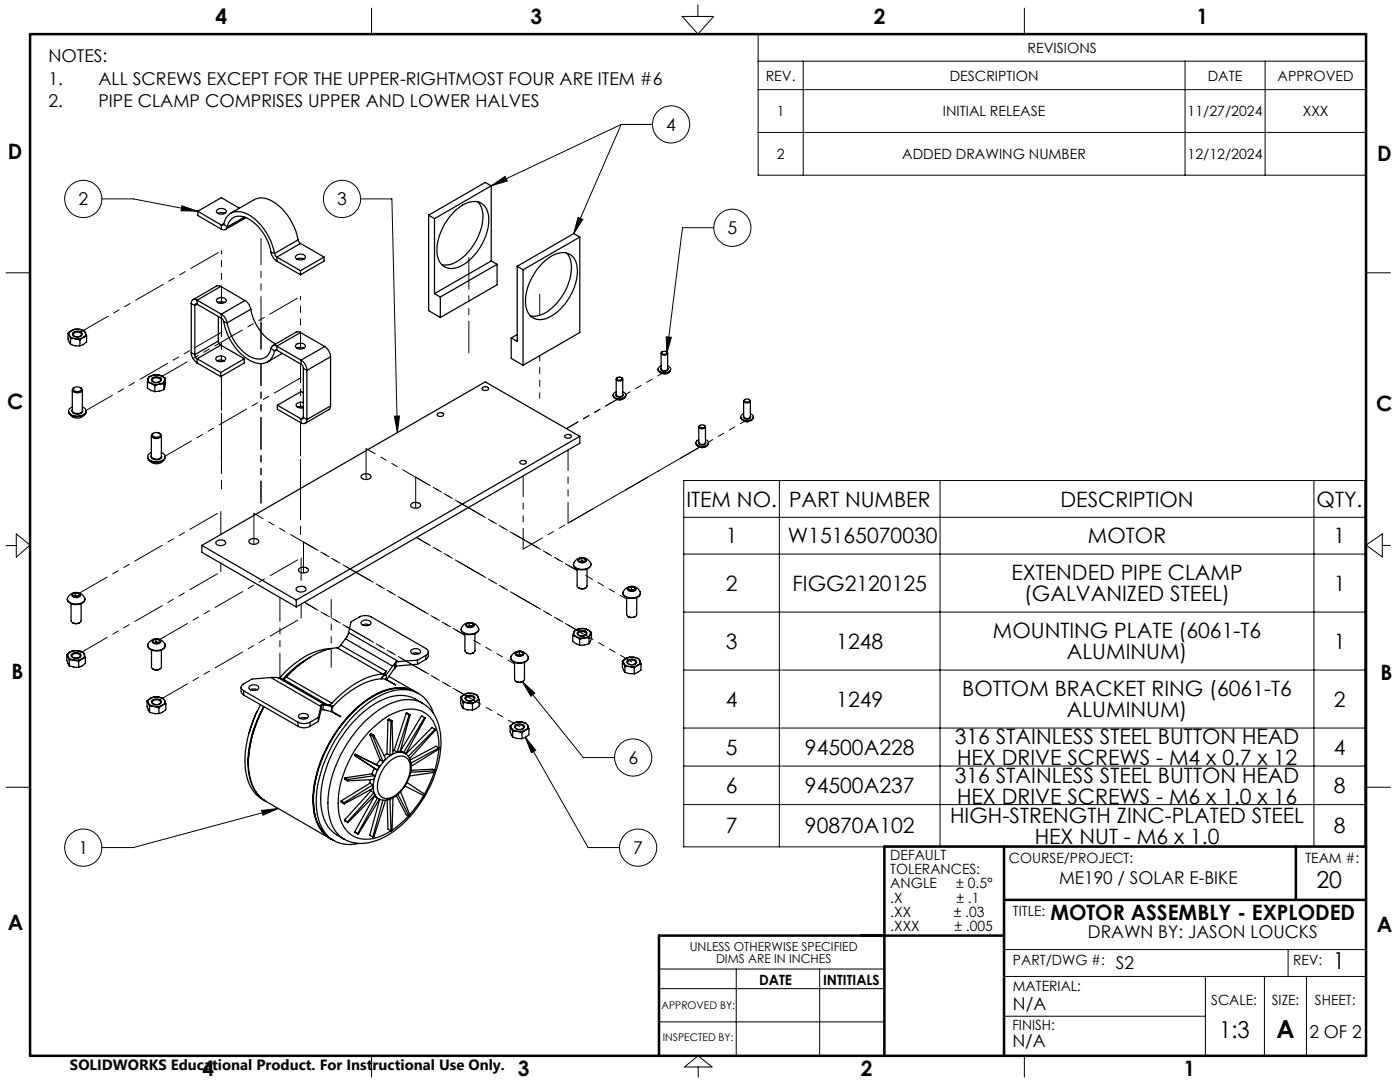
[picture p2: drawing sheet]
<svg xmlns="http://www.w3.org/2000/svg" width="279mm" height="216mm" viewBox="0 0 279 216" stroke-linecap="round" stroke-linejoin="round" font-family="sans-serif">
<g fill="none" stroke="#000" stroke-width=".25">
<path d="M98 37.1l-1.2-.7-11.3 6.5M98 37.1l-11.3 6.5M98 37.1v15M39.3 59.9a.7 .7 0 0 0-.8-.1 .7 .7 0 0 0-.3 .8M39.3 59.9l4.9 2.8M39.3 59.9v.8M39.5 42.2v.8l4.7 2.7M39.5 42.2l4.7 2.7M43.3 41.9a1.19 1.19 0 0 1 1.9 .3 1.16 1.16 0 0 1-2-.1zM43.5 59.5l.6-.1a.72 .72 0 0 1 .8 .1 .72 .72 0 0 1 .2 .7 1.22 1.22 0 0 1-1.9-.3zM43.5 42.6l.6-.2 .8 .2M44.1 57.1l-.5-.1-.4 .1-4.7 2.7"/>
<path d="M44.1 57.1l4.8 2.9M44.1 57.1l-4.8 2.8M44.2 44.9v.8M44.6 44.7a2.87 2.87 0 0 1 4.1-2.3 11.1 11.1 0 0 1 6.1 8.2M44.6 44.7l-.1 .2h-.3M44.6 44.7l.7 .6M44.7 44.6l-.5 .3M45.3 45.3a2.53 2.53 0 0 1 3.8-1.9 9.6 9.6 0 0 1 5 6.9M45.3 45.3a.72 .72 0 0 1-1.1 .4M46 42.5l4.8-2.7a4.2 4.2 0 0 1 4.6 1.1 11.7 11.7 0 0 1 4.1 7M47.8 41.6l-3.6-2.2-4.7 2.8M48.8 43.3l-3.5 2"/>
<path d="M48.9 60a2.57 2.57 0 0 1 1.2 1.7M48.9 60l-4.7 2.7M49.1 43.4l-4.1 2.4M54.1 50.3a2.76 2.76 0 0 0 1.1 1.8M54.1 50.3l.7 .3M54.8 50.6l.4 .7M55.2 51.3v.8M55.2 51.3l4.8 2.7M55.2 52.1l4.8 2.7M59.1 51a1.19 1.19 0 0 1 1.9 .3 1.16 1.16 0 0 1-2.1-.1zM59.3 51.7l.6-.2 .8 .2M59.5 47.9l.5 .7"/>
<path d="M59.5 47.9l-4.7 2.7M60 54v.8M60 48.6l-4.8 2.7M60 48.6l4.7 2.7M64.7 51.3l-4.7 2.7M64.7 51.3v.8l-4.7 2.7M85.5 42.9v19.1l2.4 1.4M85.5 42.9l1.2 .7M86.7 43.6v15M86.7 58.6l1.2 .7M87.9 59.3v4.1M90.4 42.5a5.6 5.6 0 0 1 5.1-2.2 3.3 3.3 0 0 1 2 3.4 11 11 0 0 1-6.1 9.6 2.95 2.95 0 0 1-4.2-2.9 11.4 11.4 0 0 1 3.2-7.9z"/>
<path d="M95.4 40.3a5.3 5.3 0 0 1 .7 5 11.4 11.4 0 0 1-5.7 7.3 3.9 3.9 0 0 1-2.2 .2M98 52.1l-11.3 6.5M98 52.1l1.2 .6M99.2 52.7v4.1l-11.3 6.6M99.2 52.7l-11.3 6.6M103.2 53.1l1.2 .7M103.2 53.1v15l-1.2-.6M104.4 53.8v19.1M108.3 52.5a5.2 5.2 0 0 1 5-1.9 2.98 2.98 0 0 1 1.9 2.8 10.8 10.8 0 0 1-6.3 10.2 2.98 2.98 0 0 1-4-3.1 11.2 11.2 0 0 1 3.4-8zM113.1 50.5a5.4 5.4 0 0 1 .6 5.2 11.1 11.1 0 0 1-5.8 7.2 3.2 3.2 0 0 1-2.1 .1M115.7 47.3v19.1l-11.3 6.5M115.7 47.3l-11.3 6.5"/>
<path d="M115.7 47.3l-1.2-.7-11.3 6.5M13.6 66.5a2.72 2.72 0 0 0 .5 2.2M13.6 66.5l.2 .4M13.8 66.9a1.41 1.41 0 0 0 1.2 .7M13.8 66.9l.3 .7M14.1 68.7l.9 .3h.9M14.1 67.6h.9M14.1 67.6v1.1M14.3 66a.71 .71 0 0 0-.5 .9M14.3 66l-.7 .5M14.4 77.8v4.2a1.18 1.18 0 0 0 2 0v-4.2M14.5 66.4a1.17 1.17 0 0 1 1.9 .3 1.16 1.16 0 0 1-2-.1z"/>
<path d="M14.8 77.4a1.03 1.03 0 0 1 1.5 .2 .96 .96 0 0 1-1.7 .1zM14.9 66.4l.2-.1a.7 .7 0 0 1 .7 0 .7 .7 0 0 1 .4 .6 .99 .99 0 0 1-1.6-.2zM14.9 77.3l-.2 .1a.47 .47 0 0 0-.2 .7l.9 .3a.85 .85 0 0 0 1-.7l-.4-.4M15 67.6l.9 .2M15.9 65.7a1.5 1.5 0 0 1 1.1 .7M15.9 65.7h-.7l-.9 .3M15.9 65.7l.9 .3 .2 .4M15.9 65.7h-1l-.6 .3M15.9 67.8v1.2M16.6 67.3l-.7 .3h-.9M16.6 67.3l-.7 .5M17 66.4a.77 .77 0 0 1-.4 .9"/>
<path d="M17 66.4l.3 .7M17.3 67.1l-.7 .2M17.3 67.1v1.1l-.7 .6-.7 .2M29.4 76.3v1.1l.8 .5 .7 .2M29.4 76.3l.8 .2M29.6 75.6a.75 .75 0 0 0 .6 .9M29.6 75.6l-.2 .7M30.2 76.5l.5 .2h1.1M30.2 76.5l.7 .5M30.3 75.5a1.16 1.16 0 0 1 1.9 .3 1.23 1.23 0 0 1-2 0zM30.5 75.6a.98 .98 0 0 1 1.5 .3 .94 .94 0 0 1-1.6-.1zM30.6 74.9l1.1-.1 .6 .2"/>
<path d="M30.6 74.9a1.27 1.27 0 0 0-1 .7M30.6 74.9l-.9 .3-.1 .4M30.6 74.9l.9-.1 .8 .2M30.9 77v1.1M31.8 76.7l-.9 .3M32.3 75a.82 .82 0 0 1 .5 .9M32.3 75l.7 .5M32.7 77.8l-.9 .3h-.9M32.7 76.6l-.9 .1M32.7 76.6v1.2M32.8 75.9a1.27 1.27 0 0 1-1 .8M32.8 75.9l-.1 .7"/>
<path d="M33 75.5l-.2 .4M33 75.5a4 4 0 0 1-.3 2.2v.1M38.2 70.4a2.71 2.71 0 0 0 1.1 2M38.2 60.6l.7 .4M38.2 70.4l.7 .4M38.2 60.6v9.8M38.9 70.8v.3l.4 .5M38.9 61v9.8M39.3 60.7a.28 .28 0 0 0-.3 0 .28 .28 0 0 0-.1 .3M39.3 60.7l4.9 2.8M39.3 71.6v.8M39.3 72.4l4.8 2.7"/>
<path d="M39.3 71.6l4.8 2.7M39.3 60.7l-.4 .3M43.1 71.3a1.22 1.22 0 0 1 1.9 .3 1.26 1.26 0 0 1-1.9 .2zM43.4 72l.6-.2 .8 .2M43.5 60.4l.6-.2 .8 .2M43.6 68.1l.1 .4 .4 .4M43.6 68.1l-4.7 2.7M43.6 60.3v.1M43.6 63.1v5M44.1 74.3v.8M44.1 68.9l-4.8 2.7M44.1 68.9l4.7 2.7"/>
<path d="M44.2 62.7a2.81 2.81 0 0 1 1.1 1.7M44.2 63.5l.3 .3 .1 .4M44.2 62.7v.8M44.6 64.2a11 11 0 0 0 6.1 8.1 2.85 2.85 0 0 0 4.1-2.2M44.6 64.2l.7 .2M45.3 64.4a9.1 9.1 0 0 0 5.6 7.1 2.4 2.4 0 0 0 3.2-2M48.8 71.6l-4.7 2.7M48.8 71.6v.8l-4.7 2.7M50.1 61.7a9.7 9.7 0 0 0 4.9 6.9M50.1 61.7l-4.8 2.7M54.1 69.5l.7 .6M55.1 69.8l-.3 .3"/>
<path d="M55.2 69.1a.69 .69 0 0 0-.7-.2 .69 .69 0 0 0-.4 .6M55.2 69.9l-.3-.1-.1 .3M55.2 69.1v.8M55.2 69.1l4.9 2.8M55.2 69.9l4.9 2.8M56.3 70.5l-2.9 1.7M59.1 68.8a1.19 1.19 0 0 1 1.9 .3 1.16 1.16 0 0 1-2.1-.1zM59.3 69.5l.6-.2 .8 .2M60 66.4l-.6-.2-.3 .1-4.7 2.7M60 66.4l4.8 2.7M60 66.4l-4.8 2.7M60.1 71.9a2.46 2.46 0 0 1 1.1 2"/>
<path d="M60.1 72.7l.3 .3 .1 .5M60.1 71.9v.8M60.5 73.5l.7 .4M60.5 73.5v9.8M60.5 78.4l-.4-.3-4.7 2.8M61.2 73.9v9.8M64.8 69.1a2.71 2.71 0 0 1 1.2 2.1M64.8 69.1l-4.7 2.8M66 71.2l-4.8 2.7M66 71.2v9.8M96.2 77.4a.68 .68 0 0 1 .8-.3 .68 .68 0 0 1 .5 .6l-.4 .2h-.5l-.4-.2zM102 67.5v4l2.4 1.4"/>
<path d="M103.2 66.7l-1.2 .8M122.4 78.8v.1a1.41 1.41 0 0 0 2.5 0v-.1M122.4 79.2a1.46 1.46 0 0 0 2.4 0M123 75.7v3.1a.76 .76 0 0 0 1.3 0v-3.1M123 78.2a.64 .64 0 0 0-.6 .7 .64 .64 0 0 0 .6 .6l.8 .1a.8 .8 0 0 0 .8-.3 .8 .8 0 0 0 .2-.8l-.5-.3M123 78.6l-.1 .1a.76 .76 0 0 0 .7 .6 .76 .76 0 0 0 .8-.5l-.1-.2M123.2 75.4l.6-.2 .3 .2a.53 .53 0 0 1-.4 .5 .53 .53 0 0 1-.6-.3zM123.3 75.4l-.3 .2a.69 .69 0 0 0 .6 .4 .69 .69 0 0 0 .7-.4l-.3-.2M131.3 73.7a1.41 1.41 0 0 0 2.3 .5l.2-.5M131.4 74a1.49 1.49 0 0 0 2.4 0M131.9 70.5v3.1a.73 .73 0 0 0 1.3 0v-3.1M131.9 73a.66 .66 0 0 0-.6 .8 .66 .66 0 0 0 .9 .5 1.29 1.29 0 0 0 1.6-.6l-.2-.5-.4-.2"/>
<path d="M131.9 73.5v.1a.76 .76 0 0 0 .7 .5 .76 .76 0 0 0 .7-.5l-.1-.1M132.2 70.2a.49 .49 0 0 1 .5-.2 .49 .49 0 0 1 .3 .6 .48 .48 0 0 1-.6 .2 .48 .48 0 0 1-.2-.6zM132.2 70.2l-.3 .2a.69 .69 0 0 0 .7 .5 .69 .69 0 0 0 .6-.5l-.2-.2M148.7 79.7a.47 .47 0 0 1 .6-.1 .47 .47 0 0 1 .2 .5l-.7 .1-.2-.3zM148.7 79.7l-.3 .2a.68 .68 0 0 0 .7 .5 .68 .68 0 0 0 .7-.4l-.3-.3M13.7 82v.1a1.73 1.73 0 0 0 2.3 1 1.1 1.1 0 0 0 1.2-1.1M13.8 82.4a1.89 1.89 0 0 0 3.3 0M14.4 81.2a.82 .82 0 0 0-.7 .7 .82 .82 0 0 0 .6 .9 2.31 2.31 0 0 0 2.8-.6 .86 .86 0 0 0-.7-1M14.4 81.8a.86 .86 0 0 0 1.1 .9 .86 .86 0 0 0 1-.8l-.1-.1M29.5 91.1v.1a1.91 1.91 0 0 0 2.7 .9 .96 .96 0 0 0 .7-1M29.5 91.5a1.89 1.89 0 0 0 3.4 0M30.2 86.9v4.2a1.14 1.14 0 0 0 2 0v-4.2"/>
<path d="M30.2 90.3a.87 .87 0 0 0-.7 1 .87 .87 0 0 0 .9 .7l1.4 .1a.94 .94 0 0 0 .9-.5 .94 .94 0 0 0 0-1l-.5-.3M30.2 90.9a.82 .82 0 0 0 1.1 .9 .7 .7 0 0 0 .7-.2 .7 .7 0 0 0 .2-.7M30.4 86.6l.2-.1a.99 .99 0 0 1 1.4 .2 .93 .93 0 0 1-1.6 .1zM30.6 86.4l-.4 .4a.95 .95 0 0 0 1.3 .7 .54 .54 0 0 0 .7-.4 .54 .54 0 0 0-.4-.7M55.4 80.9v.8l4.7 2.7M55.4 80.9l4.7 2.7M60.1 83.6v.8M60.5 83.3a.28 .28 0 0 1-.1 .3 .28 .28 0 0 1-.3 0M60.5 80.3h-.5a.74 .74 0 0 0-.9 .7 1.39 1.39 0 0 0 1.4 .4M60.5 81.1l-1.1 .1M60.5 83.3l.7 .4M60.5 83.3l-.4 .3"/>
<path d="M61.2 83.7a.71 .71 0 0 1-.3 .8 .71 .71 0 0 1-.8-.1M66 81l-.1 .5-.3 .2-4.7 2.8M66 81l-4.8 2.7M72.2 94.8a1.35 1.35 0 0 1 1.8 .2 1.13 1.13 0 0 1-.9 .7 1.13 1.13 0 0 1-1.1-.6zM87.4 82.4l.5-.1a.54 .54 0 0 1 .6 .4 .74 .74 0 0 1-1.3 0zM103.9 92l.5-.1a.48 .48 0 0 1 .6 .5l-.6 .2-.5-.1-.2-.2zM112.7 86.9l.6-.2 .5 .1 .2 .3a.77 .77 0 0 1-1.3 0zM115.7 87.1l-56.6 32.6M115.7 87.1v1.3l-56.6 32.7M115.7 87.1l-18.9-10.9-56.5 32.6M138.9 88.3a1.36 1.36 0 0 0 1.2 .9 1.36 1.36 0 0 0 1.3-.9M139 88.7a1.43 1.43 0 0 0 2.3 0"/>
<path d="M139.5 85.2v3.1a.77 .77 0 0 0 1.3 0v-3.1M139.5 87.7a.62 .62 0 0 0-.6 .7 .62 .62 0 0 0 .6 .6l.8 .1a1.03 1.03 0 0 0 1.1-.8l-.3-.5-.3-.1M139.5 88.2l-.1 .1a.84 .84 0 0 0 1.5 .1l-.1-.2M139.7 84.9l.5-.1 .5 .2a.56 .56 0 0 1-.6 .4 .56 .56 0 0 1-.5-.3zM139.7 84.9h.1M140.5 84.9l.3 .3a.76 .76 0 0 1-1.3-.1l.2-.2M147.8 83.2v.1a1.52 1.52 0 0 0 2.5 .1l.1-.2M147.9 83.6a1.42 1.42 0 0 0 2.3 0M148.4 80v3.1a.75 .75 0 0 0 1.4 0v-3.1M148.4 82.5l-.2 .2a.55 .55 0 0 0-.4 .5 .55 .55 0 0 0 .4 .5l1.1 .2a.97 .97 0 0 0 1.1-.8l-.6-.6M148.4 83l-.1 .2a.84 .84 0 0 0 1.5-.1v-.1M13.4 119.5a1.49 1.49 0 0 0 2.1 1.1l.4-.1a.97 .97 0 0 0 1-1"/>
<path d="M13.8 118.8a1.82 1.82 0 0 1 3.1 .8 2.18 2.18 0 0 1-3.1 .6 .75 .75 0 0 1-.3-1zM14.4 118.5a.98 .98 0 0 1 1.7 .4 1.04 1.04 0 0 1-1.8-.2zM15.1 118.3l.7 .2M15.1 118.3l-.6 .3 .1 .4 .7 .2 .6-.3-.1-.4M15.1 118.9l-.4 .1M15.1 118.3v.6M15.1 118.9l.4 .1M15.5 119h-.7M15.5 119h.2M15.8 118.5v.5M40.3 108.8l18.8 10.9M40.3 108.8v1.4l18.8 10.9"/>
<path d="M43.1 108.2a1.26 1.26 0 0 1 1.9 .1 1.12 1.12 0 0 1-1.9 0zM49.7 107.9a1.26 1.26 0 0 1 1.9 .1 1.13 1.13 0 0 1-1.9 .1zM59.1 119.7v1.4M59.3 117.2l.5-.2a.82 .82 0 0 1 1.2 .7 1.23 1.23 0 0 1-1.9-.1zM59.7 113.4l.6-.2a.87 .87 0 0 1 1.2 .7 1.26 1.26 0 0 1-2-.1zM82.1 100.5l.3-.2h.6a.74 .74 0 0 1 .9 .7 1.26 1.26 0 0 1-1.9-.1zM114.4 112.6v.1a1.73 1.73 0 0 0 2.3 1 1.18 1.18 0 0 0 1.2-1.1M114.8 111.9a1.75 1.75 0 0 1 1.9-.6 1.75 1.75 0 0 1 1.2 1.5 2.34 2.34 0 0 1-3.4 .1 .89 .89 0 0 1 .3-1zM115.2 113.5v3.4a1.14 1.14 0 0 0 2 0v-3.4M115.4 111.5l.5-.2h.6a.48 .48 0 0 1 .5 .7l-.7 .3a.63 .63 0 0 1-.7-.1 .63 .63 0 0 1-.2-.7zM115.5 117.3l.4 .2 1-.2M115.8 112l-.1 .1"/>
<path d="M115.8 112h.7M116.1 111.4l.7 .1M116.1 111.4l-.6 .2v.4l.7 .3 .7-.3-.1-.5M116.1 111.4v.5M116.1 111.9l-.3 .1M116.1 111.9l.4 .1M116.5 112l.1 .1zM116.8 111.5v.5M124.3 118.3v.1a2.1 2.1 0 0 0 3.3 .5l.2-.6M124.7 117.6a1.75 1.75 0 0 1 1.8-.6 1.75 1.75 0 0 1 1.3 1.5 2.3 2.3 0 0 1-3.4 .1v-.5zM125.1 119.2v3.4a1.17 1.17 0 0 0 2 0v-3.4M125.3 117.3l.5-.2h.6a.48 .48 0 0 1 .5 .6 1.02 1.02 0 0 1-1.7-.3z"/>
<path d="M126 117.1l.7 .2M126 117.1l-.6 .2v.5l.7 .2 .7-.3-.1-.4M126 117.1v.6M126 117.7l-.4 .1M126 117.7l.4 .1M126.4 117.8h-.8M126.4 117.8h.1M126.4 117.8h.2M126.7 117.3v.4M13.3 130.6a3.3 3.3 0 0 0 .5 2.3M13.3 130.6l.3 .4M13.6 131a1.5 1.5 0 0 0 1.1 .7"/>
<path d="M13.6 131l.2 .7M13.8 132.9l.9 .2h1M13.8 131.7h.9M13.8 131.7v1.2M14 130.1a.71 .71 0 0 0-.4 .9M14 130.1l-.7 .5M14.2 120.5v3.3a1.14 1.14 0 0 0 2 0v-3.3M14.3 130.5a1.17 1.17 0 0 1 1.9 .3 1.2 1.2 0 0 1-2-.1zM14.4 130.7a.99 .99 0 0 1 1.6 .2 .98 .98 0 0 1-1.6 0zM14.5 124.2l.8 .3 .6-.3M14.7 131.7l1 .3M15.6 129.9a1.5 1.5 0 0 1 1.2 .6"/>
<path d="M15.6 129.9l-.6-.1-1 .3M15.6 129.9l.9 .2 .3 .4M15.6 129.9l-.9-.1-.7 .3M15.7 132v1.1M16.4 131.4l-1 .3h-.7M16.4 131.4l-.7 .6M16.8 130.5a.71 .71 0 0 1-.4 .9M16.8 130.5l.2 .7M17 131.2l-.6 .2M17 131.2v1.2l-.6 .5-.7 .2M29.4 139.9a3.3 3.3 0 0 0 .4 2.2M29.4 139.9l.2 .4"/>
<path d="M29.5 128.8v.1a2.01 2.01 0 0 0 2.8 .8l.5-.4 .2-.5M29.8 128.1a1.78 1.78 0 0 1 1.9-.6 1.78 1.78 0 0 1 1.2 1.4 2.14 2.14 0 0 1-3.4 0v-.4zM30.1 139.3a.7 .7 0 0 0-.5 1M30.1 139.3l-.7 .6M30.2 129.7v3.4a1.15 1.15 0 0 0 2 0v-3.4M30.3 139.8a1.22 1.22 0 0 1 1.9 .3 1.13 1.13 0 0 1-2-.1zM30.4 127.8l.5-.3a.8 .8 0 0 1 1.2 .6 1.04 1.04 0 0 1-1.8-.1zM30.4 139.9a1.03 1.03 0 0 1 1.7 .2 .97 .97 0 0 1-1.7 0zM30.5 133.5l.5 .2 .9-.2M30.8 128.2l-.1 .1M31.1 127.5l.7 .2M31.1 127.5l-.6 .3 .1 .5 .7 .1 .6-.2-.1-.5"/>
<path d="M31.1 127.5v.6M31.1 128.1l-.3 .1M31.1 128.1l.4 .1M31.5 128.2h-.7M31.5 128.2l.2 .1M31.5 128.2h.2M31.6 139.1l.8 .2 .4 .5M31.6 139.1h-.6l-.9 .2M31.6 139.1l1 .3 .2 .4M31.6 139.1h-.9l-.6 .2M31.8 127.7v.5M32.8 139.8a.75 .75 0 0 1-.4 .9"/>
<path d="M32.8 139.8l.3 .6M48.1 137.1l.1 1 .4 .6M48.6 137.8l10.9 6.3M48.6 137.8v.9M48.6 138.7l10.9 6.2M49.7 137a1.19 1.19 0 0 1 1.9 .3 1.26 1.26 0 0 1-1.9 .1zM50 137.6l.6-.1 .8 .1M54 135.2l-3.7 .3-1.7 1a.73 .73 0 0 0-.5 .6 .73 .73 0 0 0 .5 .7M54 135.2h1.5M54 135.2l10 5.8M55.5 135.2l9.4 5.5M55.5 135.2l.9 .2"/>
<path d="M56.4 135.4l9 5.3M57.1 135.1l-.3 .3h-.4M57.1 135.1l9.1 5.2M60.4 132.1l-.1 .1a18.6 18.6 0 0 0-3.6 3.2M60.6 132l-2.4 1.8-1.6 1.6M62.1 131a18.3 18.3 0 0 0-5.6 4.5M66.2 129.4a13.4 13.4 0 0 0-8.6 4l-1.9 1.9 .4-.4M67.3 129.3a16.4 16.4 0 0 0-10.2 5.8M67.3 129.3l9 5.2M68 128.7l-.7 .6M68 128.7l9.1 5.2M68.9 127.5l9.5 5.4"/>
<path d="M68.9 127.5l-.9 1.2M69.6 126.2l.5-2.1 1.6-1a2.69 2.69 0 0 1 2.4 0l10.9 6.3a.73 .73 0 0 1 .5 .7 .73 .73 0 0 1-.5 .7M69.6 126.2l-.2 .6-.5 .7M69.6 126.2l10 5.8M72.1 124a1.17 1.17 0 0 1 1.9 .4 1.2 1.2 0 0 1-2-.2zM72.4 124.7l.6-.2 .7 .2M76.1 135.4l1 .2M76.1 135.4a15.3 15.3 0 0 0-9.6 5.6M76.1 135.4h.1M76.3 134.5a15.5 15.5 0 0 0-9.1 4.8l-1 1M76.9 135.5l.2 .1zM77.1 134.7l-.4 .1-.6 .6"/>
<path d="M77.1 135.6h.1M77.1 135.6l1.9 1.1-1.8-1.1M77.1 134.7v.9M77.1 133.9l-.3 .4-.5 .2M77.1 133.9l-1 1.5M77.6 135l5.3 3a8.7 8.7 0 0 0-8.7 1 26.8 26.8 0 0 0-11.8 20 10.1 10.1 0 0 0 2.3 7.4l1.2 1-12.8-7.5a7.7 7.7 0 0 1-3.4-6.1 22.6 22.6 0 0 1 3-12.8M78.4 132.9l-1.3 1.8M78.8 132.4l-.4 .5M78.8 133.3l-1.7 2.3M78.8 132.4v.9M79 132.1l-.2 .3M79 133l-.2 .3"/>
<path d="M79 132.1v.9M79.6 132l-.6 .1M81.6 137.5a10.1 10.1 0 0 0-8.2 2.1 27 27 0 0 0-10.9 19.2 9.7 9.7 0 0 0 2.4 7.6M82 129.8l.5-.3a1.04 1.04 0 0 1 1.4 .6 1.17 1.17 0 0 1-1.9-.1zM82.2 130.4l.7-.2 .7 .2M83.3 132.5l-4.3 .5M83.3 131.7v.8M83.3 131.7l-3.7 .3M83.5 138.4a7.2 7.2 0 0 0-7.1-.4 23.7 23.7 0 0 0-11.5 12 20.3 20.3 0 0 0-1.9 13.2 6.7 6.7 0 0 0 3.6 4.5M85 130.8l-1.7 .9M85 130.8v.8M85 131.6l-1.7 .9"/>
<path d="M85.5 130.1l-.1 1-.4 .5M91.9 139.1a2.51 2.51 0 0 0 .5 2.3M91.9 139.1l.3 .5M92 125.5a1.49 1.49 0 0 0 2.1 1.1l.4-.1a.98 .98 0 0 0 1-1M92.2 139.6a1.5 1.5 0 0 0 1.1 .6M92.2 139.6l.2 .6M92.4 124.8a1.82 1.82 0 0 1 3.1 .8 2.21 2.21 0 0 1-3.1 .6 .66 .66 0 0 1-.3-1zM92.6 138.6a.74 .74 0 0 0-.4 1M92.6 138.6l-.7 .5M92.8 126.5v3.3a1.14 1.14 0 0 0 2 0v-3.3M92.9 139.1a1.19 1.19 0 0 1 1.9 .2 1.16 1.16 0 0 1-2-.1zM93 124.5a.98 .98 0 0 1 1.7 .3 1.03 1.03 0 0 1-1.8-.1z"/>
<path d="M93 139.2l.8-.3a.6 .6 0 0 1 .7 .7 .99 .99 0 0 1-1.5-.2zM93.1 130.2l.8 .3 .6-.3M93.7 124.3l.7 .2M93.7 124.3l-.6 .3 .1 .4 .7 .2 .6-.3-.1-.4M93.7 124.8l-.4 .2M93.7 124.3v.5M93.7 124.8l.3 .2M94 125h-.7M94 125h.2M94 125h.3M94.2 138.4a1.5 1.5 0 0 1 1.2 .6M94.2 138.4l-.6-.1-1 .3"/>
<path d="M94.2 138.4l.9 .2 .3 .4M94.2 138.4l-.9-.1-.7 .3M94.4 124.5v.5M95 140l-.8 .2h-.9M95 140l-.7 .5M95.4 139a.74 .74 0 0 1-.4 1M95.4 139l.2 .7M95.6 139.7l-.6 .3M95.6 139.7v1.2l-.5 .4-.8 .4M101.9 131.2a1.47 1.47 0 0 0 1.9 1.2l.4-.1a1.18 1.18 0 0 0 1.2-1.1M102.3 130.5a1.77 1.77 0 0 1 1.9-.5 1.77 1.77 0 0 1 1.2 1.4 2.17 2.17 0 0 1-3.5-.1zM102.7 132.2v3.3a1.11 1.11 0 0 0 2 0v-3.3"/>
<path d="M102.9 130.2l.5-.2a.76 .76 0 0 1 1.1 .6 1.03 1.03 0 0 1-1.7-.2zM103 136l.7 .2 .7-.2M103.3 130.7h-.1M103.6 130l.7 .2M103.6 130l-.6 .2v.5l.7 .2 .7-.3-.1-.4M103.6 130v.6M103.6 130.6l-.3 .1M103.6 130.6l.4 .1M104 130.7h-.7M104 130.7h.1M104 130.7h.2M104.3 130.2v.5"/>
<path d="M114.3 126.8v1.2l1.4 .7M114.3 126.8l.7 .2M114.5 126.1a.7 .7 0 0 0 .5 .9M114.5 126.1l-.2 .7M115 127l1 .3h.6M115 127l.7 .6M115.4 126l.9-.2a.74 .74 0 0 1 .9 .7 1.26 1.26 0 0 1-2-.1zM115.4 126.3a1.03 1.03 0 0 1 1.6 .2 .98 .98 0 0 1-1.6 0zM115.7 127.6v1.1M115.7 125.4l-.6 .2-.6 .5M115.7 125.4h.7l1 .3M115.7 125.4l-.9 .3-.3 .4"/>
<path d="M115.7 125.4a2.02 2.02 0 0 1 1.7 .3M116.6 127.3l-.9 .3M116.6 127.3h.9M117.4 125.7a.71 .71 0 0 1 .4 .9M117.4 125.7l.6 .5M117.5 128.4l-.9 .3h-.9M117.5 127.3v1.1M117.8 126.6a1.5 1.5 0 0 1-1.2 .7M117.8 126.6l-.3 .7M118 126.2a3 3 0 0 1-.5 2.2M118 126.2l-.2 .4M124.2 131.9a3.3 3.3 0 0 0 .5 2.3"/>
<path d="M124.2 131.9l.3 .4M124.5 132.3a1.5 1.5 0 0 0 1.2 .7M124.5 132.3l.2 .7M124.7 134.2l.9 .2h1M124.7 133h1M124.7 133v1.2M124.9 131.4a.71 .71 0 0 0-.4 .9M124.9 131.4l-.7 .5M125.2 131.8a1.19 1.19 0 0 1 1.9 .3 1.15 1.15 0 0 1-2-.1zM125.3 132a.99 .99 0 0 1 1.6 .2 .98 .98 0 0 1-1.7 0zM125.4 123l.4 .2 1-.2M125.7 133l.9 .3"/>
<path d="M126.5 131.2a1.5 1.5 0 0 1 1.2 .6M126.5 131.2l-.6-.1-1 .3M126.5 131.2l.9 .2 .3 .4M126.5 131.2l-.9-.1-.7 .3M126.6 133.3v1.1M127.2 132.8l-.9 .2h-.6M127.2 132.8l-.6 .5M127.7 131.8a.71 .71 0 0 1-.5 1M127.7 131.8l.2 .7M127.9 132.5l-.7 .3M127.9 132.5v1.2l-1.3 .7M29.6 140.3a1.56 1.56 0 0 0 1.2 .7"/>
<path d="M29.6 140.3l.2 .6M29.8 142.1l.9 .3h1M29.8 140.9l1 .1M29.8 140.9v1.2M30.8 141l.9 .2M31.7 141.2v1.2M32.4 140.7l-.8 .3h-.8M32.4 140.7l-.7 .5M33.1 140.4l-.7 .3M33.1 140.4v1.2l-.7 .5-.7 .3M51.2 142.1l-1.5 4.2M51.2 142.1v.1"/>
<path d="M51.4 141.9l-.2 .2M52 140.6a21.9 21.9 0 0 0-2.9 13.9 7 7 0 0 0 3.9 5.3M52.6 141a21.9 21.9 0 0 0-2.9 13.8 7.4 7.4 0 0 0 3.3 5.1M52.7 141a24.3 24.3 0 0 0-3.1 11.1M59.5 144.1a2.69 2.69 0 0 0 2.4 0M59.5 144.9a2.42 2.42 0 0 0 2.4 0M59.5 144.1v.8M59.7 142.7a1.19 1.19 0 0 1 1.9 .3 1.16 1.16 0 0 1-2.1-.1zM59.8 143.3l.7-.1 .7 .1M61.9 144.1v.8M63.5 143.2l-1.6 .9M63.5 143.2v.8"/>
<path d="M63.5 144l-1.6 .9M64 141l-.5 2.2M64.1 141.6l-.6 2.4M64.1 140.7l-.1 .3M64.1 141.6h.4M64.1 140.7v.9M64.5 140.7h-.4M64.5 140.7h.4M64.5 140.7v.9M64.9 140.7l1.3 .3M65.4 140.7l1.1 .2M66.1 142h.1"/>
<path d="M66.2 141l-.1 1-1.6-.4M66.2 141.9h.1M66.2 141.9l1.8 1-1.9-.9M66.2 141.9l-.1 .1M66.2 140.3l-.8 .4M66.5 141l-.3 .6M66.5 140.9l-.3 .1M66.5 140.9v.1M68.1 159.8v.3l.6 .3M68.1 159.8l.6 .4M68.8 155.2v.3l.6 .3M68.8 155.2l.6 .3"/>
<path d="M69.4 155.5v.3M70.8 150.7l4.5 3M70.8 150.7l.6 .4 .1-.3M70.9 150.5l4.2 2.1M70.9 150.5l-.1 .2M70.9 150.5l.6 .3M71.5 150.8l4.2 2.1M72.7 144a14.3 14.3 0 0 1 8.5-4.4 6.3 6.3 0 0 1 6.3 4.9 18.3 18.3 0 0 1-2.2 13.3 20.3 20.3 0 0 1-9.9 9.8 7.1 7.1 0 0 1-7.9-1.1 10.2 10.2 0 0 1-1.9-8.5 25.6 25.6 0 0 1 7.1-14zM73.8 146.6l.2-.2 .6 .3M73.8 146.6l2 5M73.8 146.6l.6 .3M73.8 156.3l-5.7 3.5"/>
<path d="M73.8 156.3l.6 .3M73.9 155.6l-.1 .7M73.9 157.6l.1 .2M74 157.8l-5.2 5.8M74 157.8l.6 .4M74.2 154.4l-5.4 .8M74.2 154.4l.6 .4M74.4 146.9l2 5.1M74.4 156.6v.7l-5.7 3.1M74.4 156.6l-5.7 3.6M74.6 146.7l2.4 4.7-.6 .6M74.6 158.2l.2 .5-5.4 5.4"/>
<path d="M74.6 146.7l-.2 .2M74.6 158.2l-5.2 5.8M74.6 158.9h.1M74.7 158.9l-3.9 7.1M74.7 158.9l.6 .3M74.8 154.8l-.2 .7-5.2 .3M74.8 154.8l-5.4 .7M75.1 152.6l.6 .3M75.3 153.7l-.6-.4-.5 1.1M75.3 159.2l.2 .1M75.3 159.2l-3.9 7.2h.1M75.5 159.3l.1 .1"/>
<path d="M75.7 152.9l-.4 .8M75.7 159.5l-4.2 6.9M75.8 159.5l-2 7.2 .6 .3M75.8 151.6l-.7 1M75.8 151.6l.6 .4M76.4 159.7l-2 7.3M76.9 159.7l-2.3 7.3h-.2M77.2 152.5a3.8 3.8 0 0 1 3.5-1.5 2.31 2.31 0 0 1 1.2 2.5 6.9 6.9 0 0 1-4.2 5.8 1.95 1.95 0 0 1-2.4-2.3 7.5 7.5 0 0 1 1.9-4.5zM77.2 150.4l-.5 .4M77.2 150.4l.6 .3M77.3 159.6l.1 5.9 .6 .3M77.4 143.6l.2-.1 .6 .3"/>
<path d="M77.4 143.6l-.2 6.8M77.4 143.6l.6 .4M77.8 159.5l.2 6.3M78 144l-.2 6.7M78.2 143.8l.2 6.6-.6 .3M78.2 143.8l-.2 .2M78.4 159.2l-.2 6.5-.2 .1M78.7 149.7l-.3 .1M78.7 149.7l.6 .4M79.1 158.7l2 3.9 .6 .3M79.4 158.5l2.3 4.4M79.9 149.8h.1"/>
<path d="M79.9 149.8l.6 .4M79.9 158l1.9 4.7-.1 .2M80.5 150.2l.3 .1M80.8 150.3a3.3 3.3 0 0 1 1.2 3.6 7.1 7.1 0 0 1-5 5.8l-1-.1-.5-.3M80.8 150.3a3.5 3.5 0 0 0-4 1.4 7.5 7.5 0 0 0-2.2 6.5 1.86 1.86 0 0 0 .9 1.1M81.1 142.3l.7 .3M81.1 142.3l-2.4 7.4M81.1 142.3l.6 .4M81.2 156.1l3.7 2.5-.2 .2-3.9-2M81.7 142.7l-2.4 7.4M81.8 142.6l-2 7.4-.5 .1M81.8 142.6l-.1 .1"/>
<path d="M82 153.7l4.3-.2 .6 .3M84.3 140.3a7.3 7.3 0 0 0-8.3-.5 23.8 23.8 0 0 0-11.3 14.9 13.7 13.7 0 0 0 .4 9.6 6.8 6.8 0 0 0 3.6 3.2M84.6 158.7l-1.3 1.9-1.5 2M84.7 143.2l-.6-.4-4.2 7M84.7 143.2l.2 .1-3.9 7.1M84.7 143.2l-4.2 7M86.5 142.3a6.4 6.4 0 0 0-8.5-4.3 20.2 20.2 0 0 0-10.4 8.6 24.2 24.2 0 0 0-4.4 14.8 7.6 7.6 0 0 0 4.1 6.7 7.4 7.4 0 0 0 4.2 .2M86.6 154.1l-.7 2-1.2 2.3M86.8 145.5l-.6-.3-5.2 5.3M86.8 145.5l.1 .2-5.2 5.7M86.8 145.5l-5.3 5.4M86.9 153.8l-.1 .3-5 .7"/>
<path d="M86.9 153.8l-4.9 .3M87.6 149.2a8.4 8.4 0 0 0-2.3-6.6 5.9 5.9 0 0 0-6.2-.5 19.3 19.3 0 0 0-9.1 9 17.6 17.6 0 0 0-2.2 12.1 5.5 5.5 0 0 0 7.7 3.8l2.5-1.2M87.6 149.5l-.3 1.9-.6 2.3M87.6 149.2l-.6-.3-5.2 2.8M87.6 149.2v.3l-5.5 3.4M87.6 149.2l-5.6 3.1M92.4 141.4l.9 .2 1 .1M92.4 140.2h.9M92.4 140.2v1.2M93.3 140.2l1 .3M94.3 140.5v1.2M101.8 144.9a2.98 2.98 0 0 0 .5 2.2"/>
<path d="M101.8 144.9l.3 .4M102.1 145.3l.4 .4 .8 .2M102.1 145.3l.2 .6M102.3 147.1l.9 .3h1M102.3 145.9h1M102.3 145.9v1.2M102.5 144.3a.72 .72 0 0 0-.4 1M102.5 144.3l-.7 .6M102.8 144.8a1.19 1.19 0 0 1 1.9 .3 1.13 1.13 0 0 1-2-.1zM102.9 144.9l.8-.3a.6 .6 0 0 1 .8 .7 1.03 1.03 0 0 1-1.7-.2zM103.3 145.9l.9 .3M104.1 144.1l.7 .2 .5 .4"/>
<path d="M104.1 144.1l-.6-.1-1 .3M104.1 144.1l1 .3 .2 .3M104.1 144.1l-.9-.1-.7 .3M104.2 146.2v1.2M104.8 145.7l-.7 .2h-.8M104.8 145.7l-.6 .5M105.3 144.7a.72 .72 0 0 1-.5 1M105.3 144.7l.3 .7M105.6 145.4l-.8 .3M105.6 145.4v1.2l-.5 .4-.9 .4M68.7 160.2v.2M68.8 163.6l.6 .5"/>
<path d="M68.8 163.6l.6 .4M69.4 164v.1M70.8 166l.1 .1M70.8 166l.7 .4M81.5 162.8l-1.5 1.5-1.8 1.4"/>
</g>
<path d="M55.9 119.2v16" fill="none" stroke="#000" stroke-width=".2" stroke-dasharray="6.3 1.3 1.3 1.3 1.3 1.3" stroke-dashoffset="1.5"/>
<path d="M66.1 119.6v13.6" fill="none" stroke="#000" stroke-width=".2" stroke-dasharray="6.3 1.3 1.3 1.3 1.3 1.3" stroke-dashoffset="2.7"/>
<path d="M83 95.2l32.2 18.6M60.6 108.2l32.2 18.6" fill="none" stroke="#000" stroke-width=".2" stroke-dasharray="6.3 1.3 1.3 1.3 1.3 1.3" stroke-dashoffset="3.6"/>
<path d="M116.9 114.8l8.2 4.7M94.5 127.7l8.2 4.8" fill="none" stroke="#000" stroke-width=".2" stroke-dasharray="6.3 1.3 1.3 1.3 1.3 1.3" stroke-dashoffset="4.8"/>
<g fill="none" stroke="#000" stroke-width=".2" stroke-dasharray="6.3 1.3 1.3 1.3 1.3 1.3">
<path d="M44.2 60.5v-2.8M44.2 63.5v2.8M52.1 69.7v-5.2M60 72.6v2.8M60 69.6v-2.8M107.7 62.9v-4.2M73.1 95.7v-6.2M44.1 112.4v1.7M44.1 106.6v-4.5M50.7 108.6v-6.2M60.1 115.8v-4.5M60.6 114.3v-6.1"/>
<path d="M83 101.4v-6.2M60.1 120.5v2.9"/>
</g>
<path d="M73.1 89.5l42.1 24.3M50.7 102.4l42.1 24.4" fill="none" stroke="#000" stroke-width=".2" stroke-dasharray="6.3 1.3 1.3 1.3 1.3 1.3" stroke-dashoffset="4.3"/>
<path d="M83.1 107.2l33.1 19.1M60.7 120.2l33.1 19.1" fill="none" stroke="#000" stroke-width=".2" stroke-dasharray="6.3 1.3 1.3 1.3 1.3 1.3" stroke-dashoffset="3.1"/>
<path d="M83.1 107.2l43 24.9M60.7 120.2l43 24.8" fill="none" stroke="#000" stroke-width=".2" stroke-dasharray="6.3 1.3 1.3 1.3 1.3 1.3" stroke-dashoffset="3.8"/>
<path d="M44.2 66.3l-27 15.6M60 75.4l-27 15.6M60 102.7v-18.4" fill="none" stroke="#000" stroke-width=".2" stroke-dasharray="6.3 1.3 1.3 1.3 1.3 1.3" stroke-dashoffset=".3"/>
<path d="M60 106.7v-22.4" fill="none" stroke="#000" stroke-width=".2" stroke-dasharray="6.3 1.3 1.3 1.3 1.3 1.3" stroke-dashoffset="4.7"/>
<path d="M60 81.4v-8.8" fill="none" stroke="#000" stroke-width=".2" stroke-dasharray="6.3 1.3 1.3 1.3 1.3 1.3" stroke-dashoffset="5.1"/>
<path d="M44.2 50l-28.8 16.6M60 59.1l-28.8 16.6" fill="none" stroke="#000" stroke-width=".2" stroke-dasharray="6.3 1.3 1.3 1.3 1.3 1.3" stroke-dashoffset="-.7"/>
<path d="M44.2 57.7v-7.7M60 66.8v-7.7" fill="none" stroke="#000" stroke-width=".2" stroke-dasharray="6.3 1.3 1.3 1.3 1.3 1.3" stroke-dashoffset="5.7"/>
<path d="M44.2 93.6v-18.6" fill="none" stroke="#000" stroke-width=".2" stroke-dasharray="6.3 1.3 1.3 1.3 1.3 1.3" stroke-dashoffset=".2"/>
<path d="M44.2 72.1v-8.6" fill="none" stroke="#000" stroke-width=".2" stroke-dasharray="6.3 1.3 1.3 1.3 1.3 1.3" stroke-dashoffset="5.2"/>
<path d="M52.1 100.4v-27.8" fill="none" stroke="#000" stroke-width=".2" stroke-dasharray="6.3 1.3 1.3 1.3 1.3 1.3" stroke-dashoffset="2"/>
<path d="M52.1 64.5v-17" fill="none" stroke="#000" stroke-width=".2" stroke-dasharray="6.3 1.3 1.3 1.3 1.3 1.3" stroke-dashoffset="1"/>
<path d="M44.2 97.6v-22.6" fill="none" stroke="#000" stroke-width=".2" stroke-dasharray="6.3 1.3 1.3 1.3 1.3 1.3" stroke-dashoffset="4.6"/>
<path d="M93.6 71.3v-20.8M44.1 114.1l-28.9 16.7M44.1 102.1l-28.9 16.6M60.1 111.3l-28.9 16.7M60.1 123.4l-28.9 16.6" fill="none" stroke="#000" stroke-width=".2" stroke-dasharray="6.3 1.3 1.3 1.3 1.3 1.3" stroke-dashoffset="-.8"/>
<path d="M107.7 79.4v-8.4" fill="none" stroke="#000" stroke-width=".2" stroke-dasharray="6.3 1.3 1.3 1.3 1.3 1.3" stroke-dashoffset="5.3"/>
<path d="M113.1 85.5l10-5.8" fill="none" stroke="#000" stroke-width=".2" stroke-dasharray="6.3 1.3 1.3 1.3 1.3 1.3" stroke-dashoffset="3.7"/>
<path d="M124.9 78.7l7.2-4.2M141.4 88.2l7.2-4.1" fill="none" stroke="#000" stroke-width=".2" stroke-dasharray="6.3 1.3 1.3 1.3 1.3 1.3" stroke-dashoffset="5.4"/>
<path d="M113.4 104.4l26.2-15.2" fill="none" stroke="#000" stroke-width=".2" stroke-dasharray="6.3 1.3 1.3 1.3 1.3 1.3" stroke-dashoffset=".7"/>
<path d="M104.4 95v14.6M113.4 89.8v14.6" fill="none" stroke="#000" stroke-width=".2" stroke-dasharray="6.3 1.3 1.3 1.3 1.3 1.3" stroke-dashoffset="2.2"/>
<path d="M104.4 109.6l35.2-20.4" fill="none" stroke="#000" stroke-width=".2" stroke-dasharray="6.3 1.3 1.3 1.3 1.3 1.3" stroke-dashoffset="1.9"/>
<g fill="none" stroke="#000" stroke-width=".2">
<path d="M74.2 1.6v5.2M136.1 3.3h6.3l-3.1 3.5zM139.3 1v2.3M151.3 6.8h121.3v28.2h-121.3zM151.3 12.2h121.3M151.3 17.9h121.3M160.3 12.2v22.8M204.4 1.6v5.2M236.5 12.2v22.8M252.5 12.2v22.8M20.3 39.7h6.3l12.9 2.5M72 39.7h6.2l1.1 46.6"/>
<path d="M98 37.1l2.8-1.9 .4 .9zM124 24.8h6.2M124 24.8l-9.5 21.8M124 24.8l-26 12.3M151.3 26.4h121.3M1.2 54.4h4.8M36.3 41.1l3.2 1.1-3.4-.1zM115.4 43.4l.9 .4-1.8 2.8zM142.5 45.4h-6.3l-3.1 25.1M272.6 54.4h4.9M133 67.2l1 .1-.9 3.2zM78.7 83h1l-.4 3.3z"/>
<path d="M136.5 95.9h135.9v73.1h-135.9zM155.5 95.9v73.1M187.6 95.9v73.1M262.2 95.9v73.1M1.2 108.9h2M3.2 106.5l2.8 2.3-2.8 2.4zM136.5 103.2h135.9M136.5 110.6h135.9M272.6 108.8l3.3-2.3v4.6zM275.9 108.8h1.6M104.2 136l2.5 2.3-.8 .6zM104.2 136l12.2 15.2h6.3"/>
<path d="M136.5 122.1h135.9M136.5 133.7h135.9M1.2 157.1h4.8M104.8 147.1l2.1 2.6-.9 .5zM104.8 147.1l12.6 22h6.2M136.5 145.3h135.9M136.5 152.9h135.9M272.6 157.1h4.9M52.2 161.7l3.3-.4-3 1.4zM55.5 161.3l-28.9 7.8h-6.3M136.5 160.5h135.9M131.5 193.4h45"/>
<path d="M131.5 197.3h45M146.9 193.4v17.3M163.6 193.4v17.3M200.4 194.8h72.2M200.4 189.5h72.2M240.6 194.8v15.9M252.3 194.8v15.9M257.1 189.5v5.3M260.7 194.8v15.9M74.2 210.7v4.2M131.5 203.9h45M136.6 212.9l2.7-2.2 2.8 2.2z"/>
<path d="M139.3 212.9v2M200.4 202.8h40.2M204.4 210.7v4.2"/>
<circle cx="16.6" cy="39.7" r="3.7"/>
<circle cx="68.3" cy="39.7" r="3.7"/>
<circle cx="133.9" cy="24.8" r="3.7"/>
<circle cx="146.2" cy="45.5" r="3.7"/>
<circle cx="126.4" cy="151.2" r="3.7"/>
<circle cx="16.6" cy="169.1" r="3.7"/>
<circle cx="127.3" cy="169.1" r="3.7"/>
</g>
<path d="M6 6.8h266.6v203.9h-266.6zM200.4 179.6h72.2M200.4 168.9v41.8M258.6 168.9v10.7M272.6 168.9h-96.1v41.8M200.4 186.7h-68.9v24" fill="none" stroke="#000" stroke-width=".5"/>
<path d="M115.4 43.4l.9 .4-1.8 2.8zM98 37.1l2.8-1.9 .4 .9zM133 67.2l1 .1-.9 3.2zM36.3 41.1l3.2 1.1-3.4-.1zM104.2 136l2.5 2.3-.8 .6zM78.7 83h1l-.4 3.3zM52.2 161.7l3.3-.4-3 1.4zM104.8 147.1l2.1 2.6-.9 .5z" fill="#000"/>
<text font-size="4.9" x="254.7" y="207.1">A</text>
<g font-size="4.7">
<text x="262.7" y="177.2">20</text>
<text x="266" y="193.4">1</text>
<text x="243.3" y="207.1">1:3</text>
</g>
<g font-size="4.2">
<text x="43" y="4.7">4</text>
<text x="105.9" y="4.7">3</text>
<text x="174.4" y="4.7">2</text>
<text x="238.8" y="4.7">1</text>
<text x="1.6" y="31.7">D</text>
<text x="274.8" y="32">D</text>
<text x="1.4" y="81.6">C</text>
<text x="274.6" y="82">C</text>
<text x="137" y="101.1">ITEM NO.</text>
<text x="157.5" y="101.1">PART NUMBER</text>
<text x="211.6" y="101.1">DESCRIPTION</text>
<text x="262.7" y="101.1">QTY.</text>
<text x="144.9" y="108.4">1</text>
<text x="157.2" y="108.4">W15165070030</text>
<text x="217.1" y="108.4">MOTOR</text>
<text x="266.2" y="108.4">1</text>
<text x="144.9" y="117.9">2</text>
<text x="158.2" y="117.9">FIGG2120125</text>
<text x="201.9" y="115.8">EXTENDED PIPE CLAMP</text>
<text x="204.4" y="120">(GALVANIZED STEEL)</text>
<text x="266.2" y="117.9">1</text>
<text x="144.9" y="129.4">3</text>
<text x="166.9" y="129.4">1248</text>
<text x="198.2" y="127.4">MOUNTING PLATE (6061-T6</text>
<text x="212.9" y="131.5">ALUMINUM)</text>
<text x="266.2" y="129.4">1</text>
<text x="2.3" y="135.4">B</text>
<text x="275.5" y="135.8">B</text>
<text x="144.9" y="141">4</text>
<text x="166.9" y="141">1249</text>
<text x="192" y="138.9">BOTTOM BRACKET RING (6061-T6</text>
<text x="212.9" y="143.1">ALUMINUM)</text>
<text x="266.2" y="141">2</text>
<text x="190.6" y="148.5">316 STAINLESS STEEL BUTTON HEAD</text>
<text x="144.9" y="150.6">5</text>
<text x="160.7" y="150.6">94500A228</text>
<text x="191" y="152.7">HEX DRIVE SCREWS - M4 x 0.7 x 12</text>
<text x="266.2" y="150.6">4</text>
<text x="144.9" y="158.2">6</text>
<text x="160.7" y="158.2">94500A237</text>
<text x="190.6" y="156.2">316 STAINLESS STEEL BUTTON HEAD</text>
<text x="191" y="160.3">HEX DRIVE SCREWS - M6 x 1.0 x 16</text>
<text x="266.2" y="158.2">8</text>
<text x="144.9" y="166.3">7</text>
<text x="160.7" y="166.3">90870A102</text>
<text x="189.6" y="164.2">HIGH-STRENGTH ZINC-PLATED STEEL</text>
<text x="266.2" y="166.3">8</text>
<text x="206.5" y="168.4">HEX NUT - M6 x 1.0</text>
<text x="1.5" y="185.6">A</text>
<text x="209.6" y="183.5">MOTOR ASSEMBLY - EXPLODED</text>
<text x="274.8" y="186">A</text>
<text x="40.4" y="214.8">4</text>
<text x="103.3" y="214.8">3</text>
<text x="171.8" y="214.8">2</text>
<text x="236.3" y="214.8">1</text>
</g>
<g font-size="3.5">
<text x="9.7" y="12.4">NOTES:</text>
<text x="9.7" y="16.9">1.</text>
<text x="19.7" y="16.9">ALL SCREWS EXCEPT FOR THE UPPER-RIGHTMOST FOUR ARE ITEM #6</text>
<text x="9.7" y="21.4">2.</text>
<text x="19.7" y="21.4">PIPE CLAMP COMPRISES UPPER AND LOWER HALVES</text>
<text x="133" y="26.1">4</text>
<text x="15.7" y="41">2</text>
<text x="67.3" y="41">3</text>
<text x="145.2" y="46.7">5</text>
<text x="125.4" y="152.4">6</text>
<text x="15.7" y="170.4">1</text>
<text x="126.4" y="170.4">7</text>
<text x="211.4" y="176.4">ME190 / SOLAR E-BIKE</text>
<text x="217.1" y="187.2">DRAWN BY: JASON LOUCKS</text>
<text x="222.7" y="193.4">S2</text>
<text x="202.2" y="201.6">N/A</text>
<text x="202" y="209">N/A</text>
<text x="261.3" y="207.1">2 OF 2</text>
</g>
<text font-size="3" x="14" y="213.5">SOLIDWORKS Educational Product. For Instructional Use Only.</text>
<g font-size="2.8">
<text x="205.1" y="10.5">REVISIONS</text>
<text x="152.8" y="16.1">REV.</text>
<text x="189.5" y="16.1">DESCRIPTION</text>
<text x="241" y="16.1">DATE</text>
<text x="255" y="16.1">APPROVED</text>
<text x="155" y="23.2">1</text>
<text x="188.2" y="23.2">INITIAL RELEASE</text>
<text x="237" y="23.2">11/27/2024</text>
<text x="260" y="23.2">XXX</text>
<text x="155" y="31.7">2</text>
<text x="180.1" y="31.7">ADDED DRAWING NUMBER</text>
<text x="237" y="31.7">12/12/2024</text>
<text x="177.7" y="171.6">DEFAULT</text>
<text x="201.4" y="172.1">COURSE/PROJECT:</text>
<text x="260.5" y="172.1">TEAM #:</text>
<text x="177.7" y="174.4">TOLERANCES:</text>
<text x="177.7" y="177.3">ANGLE</text>
<text x="190.8" y="177.3">± 0.5°</text>
<text x="177.7" y="180.1">.X</text>
<text x="177.7" y="182.9">.XX</text>
<text x="177.7" y="185.7">.XXX</text>
<text x="190.3" y="182.9">± .03</text>
<text x="190.5" y="185.7">± .005</text>
<text x="190.9" y="180.1">± .1</text>
<text x="202.2" y="182.7">TITLE:</text>
<text x="151.5" y="196.5">DATE</text>
<text x="164.3" y="196.5">INTITIALS</text>
<text x="202.2" y="197.8">MATERIAL:</text>
<text x="202.2" y="192.6">PART/DWG #:</text>
<text x="258.1" y="192.6">REV:</text>
<text x="241.7" y="200.6">SCALE:</text>
<text x="253.8" y="200.6">SIZE:</text>
<text x="262.4" y="200.6">SHEET:</text>
<text x="202" y="205.5">FINISH:</text>
</g>
<g font-size="2.5">
<text x="137.6" y="189.8">UNLESS OTHERWISE SPECIFIED</text>
<text x="142.9" y="192.3">DIMS ARE IN INCHES</text>
</g>
<g font-size="2.1">
<text x="132" y="201.4">APPROVED BY:</text>
<text x="132.3" y="207.6">INSPECTED BY:</text>
</g>
</svg>
